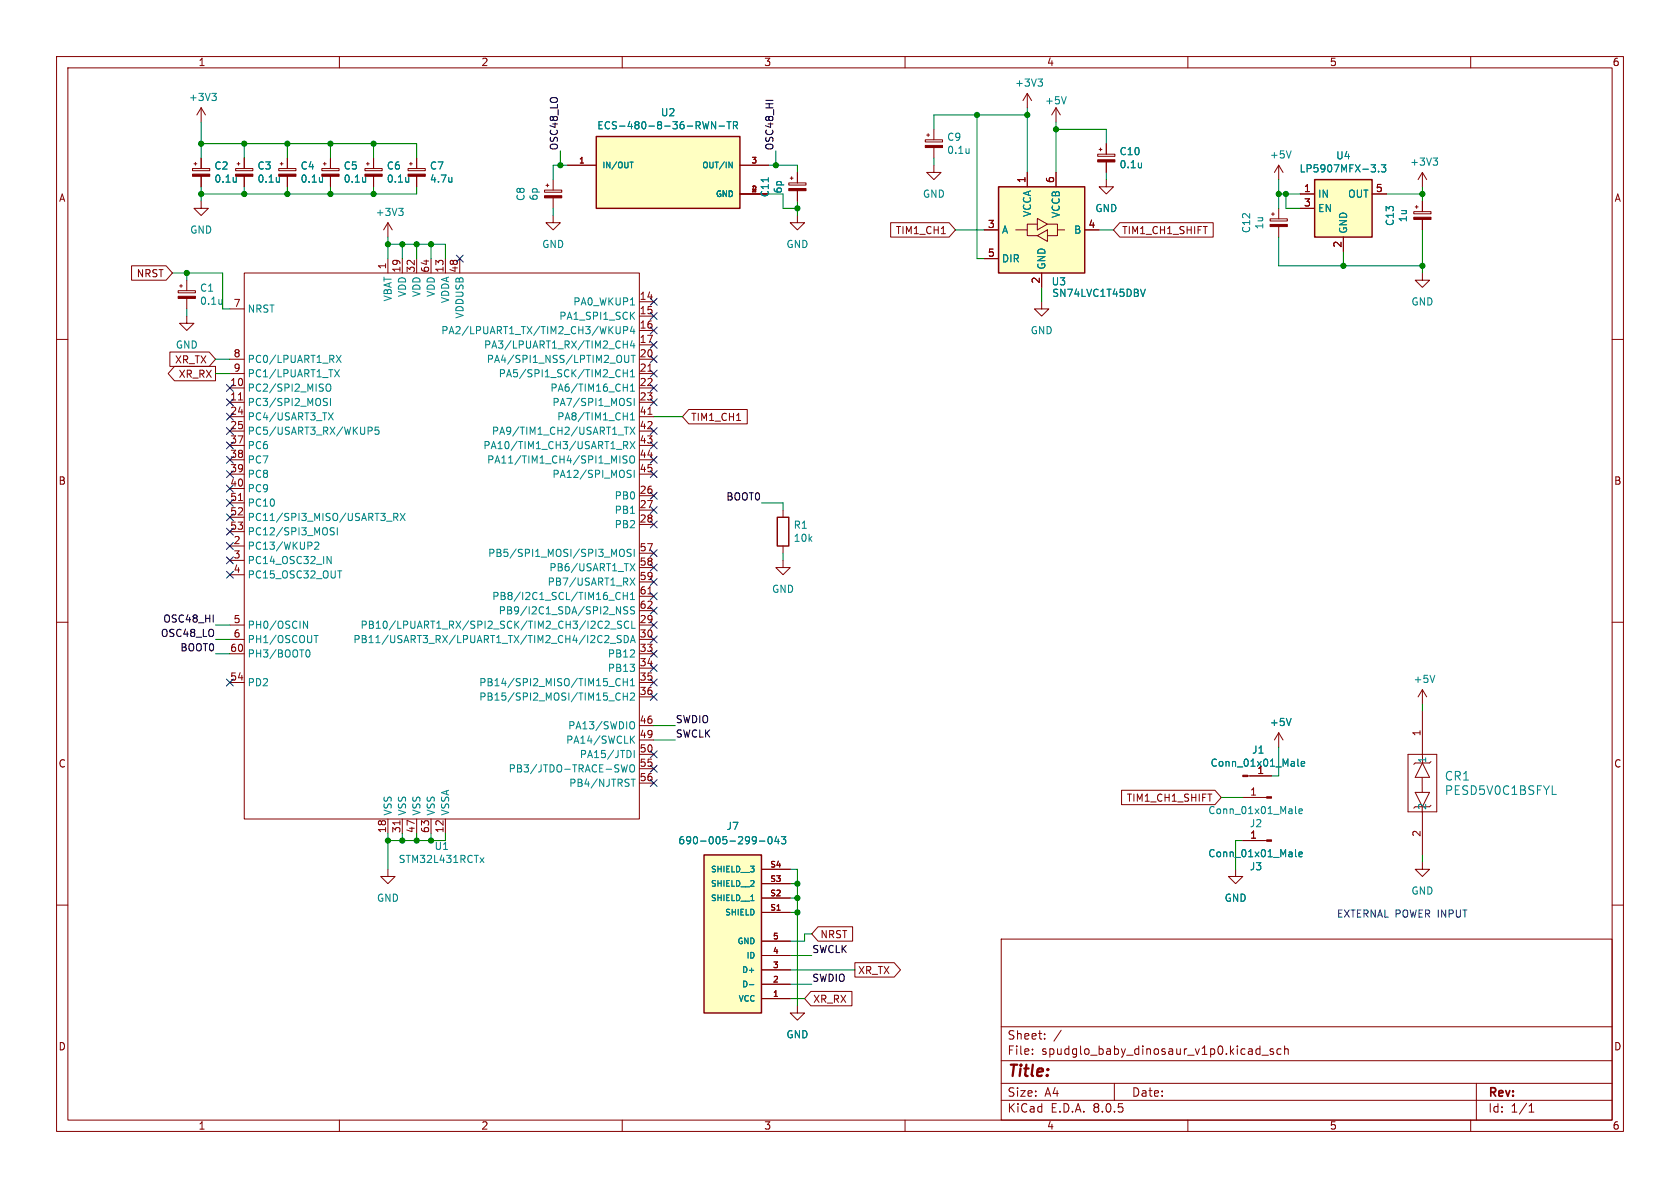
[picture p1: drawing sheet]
<svg xmlns="http://www.w3.org/2000/svg" width="297mm" height="210mm" viewBox="0 0 297 210" stroke-linecap="round" stroke-linejoin="round" font-family="sans-serif">
<g fill="none" stroke="#840000" stroke-width=".18">
<path d="M10 10h277v190h-277zM12 12h273v186h-273zM60 10v2M110 10v2M160 10v2M181.6 16.5l-.8 1.3M181.6 16.5v2.6M181.6 16.5l.8 1.3M186.7 19.1l-.8 1.2M186.7 19.1v2.5M186.7 19.1l.8 1.2M210 10v2"/>
<path d="M260 10v2M163.6 24.7h3v.4h-3zM163.8 23.9h.5M164.1 23.6v.5M165.1 29.2v1.3h1.3l-1.3 1.3-1.3-1.3h1.3M165.1 22.9v1.8M165.1 26.1v1.8M195.6 31.8v1.2h1.2l-1.2 1.3-1.3-1.3h1.3M10 60h2M31.5 51.4h3v.4h-3zM31.7 50.5h.6M32 50.3v.5"/>
<path d="M33 55.9v1.3h1.3l-1.3 1.2-1.3-1.2h1.3M33 49.5v1.9M33 52.8v1.8M184.1 53.3v1.3h1.3l-1.3 1.3-1.2-1.3h1.2M285 60h2M10 110h2M285 110h2M10 160h2M285 160h2M177 166h108v32h-108zM60 198v2M110 198v2"/>
<path d="M160 198v2M177 194.5h108M177 191.5h108M177 187.5h108M177 181.5h108M182.5 186.3v.1M182.5 185.5v.1M184.7 183.6v.1M184.7 182.8v.1M187.6 182.1l-1.3 2M197 191.5v3M210 198v2"/>
<path d="M222.3 185.4l.4 .1M222.7 184.9v1.5M222.7 186.3l-.4 .1M223.1 186.5h1.1M225.1 185.5l-.4-.1-.2 .2 .1 .2 .5 .2v.3h-.6M226.5 185.5l-.5-.1-.3 .3v.4l.2 .2h.6M227.1 185.5l.2-.1 .4 .1v.9M227.1 184.9v1.5M260 198v2M261 191.5v6.5M270.3 196.6h.9M270.3 195.5l.4-.4v1.5"/>
</g>
<g fill="#840000" stroke="#840000" stroke-width=".18">
<path d="M163.6 25.7h3v.4h-3z"/>
<path d="M31.5 52.4h3v.4h-3z"/>
</g>
<path d="M183.5 14h.8l-.4 .4M184 14.4l.3 .3v.3l-.3 .2M188.5 17.1l-.4 1.3M171.3 26.3v.8M171.3 27v.1M39.2 52.9v.9M39.2 53.7h.1" fill="none" stroke="#008484" stroke-width=".18"/>
<path d="M176.5 33h15.3v15.3h-15.3z" fill="#ffffc2"/>
<path d="M176.5 33h15.3v15.3h-15.3z" fill="none" stroke="#840000" stroke-width=".25"/>
<g fill="none" stroke="#840000" stroke-width=".18">
<path d="M68.6 39.4l-.8 1.2M68.6 39.4v2.5M68.6 39.4l.7 1.2M181.6 30.5v2.5M183.4 39.6h-1.8v1M183.4 38.6l1.8 1-1.8 1zM185.2 39.6h1.7v1h1.3M186.7 30.5v2.5M194.1 27.3h3v.3h-3zM194.3 26.4h.5M194.6 26.2v.5M195.6 25.4v1.9"/>
<path d="M195.6 28.6v1.9M226.1 29.2l-.8 1.3M226.1 29.2v2.6M226.1 29.2l.7 1.3M249.9 37.4h3.1v.4h-3.1zM250.2 36.6h.5M250.4 36.3v.5M251.5 30.5l-.8 1.3M251.5 30.5v2.5M251.5 35.6v1.8M251.5 38.8v1.8M251.5 30.5l.7 1.3"/>
<path d="M174 40.6h2.5M174 45.7h2.5M179.6 40.6h2v1.1h1.8M183.4 41.7l1.8-1.1v2.1zM184.1 48.3v2.5M186.9 40.6v1.1h-1.7M191.8 40.6h2.5"/>
</g>
<path d="M70.5 36.8h.8l-.5 .5M71 37.3l.3 .3v.3l-.3 .2M201.8 28.8v.9M201.8 29.5l-.1 .1M228.3 26.7l-.5 1.2M253.4 27.9h.7l-.4 .5M253.9 28.4l.2 .3v.3l-.2 .2M201.6 51.1l.5 1.3 .4-1.3" fill="none" stroke="#008484" stroke-width=".18"/>
<g fill="#840000" stroke="#840000" stroke-width=".18">
<path d="M194.1 28.2h3v.4h-3z"/>
<path d="M249.9 38.4h3.1v.4h-3.1z"/>
</g>
<path d="M232.4 31.8h10.2v10.1h-10.2z" fill="#ffffc2"/>
<path d="M232.4 31.8h10.2v10.1h-10.2z" fill="none" stroke="#840000" stroke-width=".25"/>
<g fill="none" stroke="#840000" stroke-width=".18">
<path d="M56.9 29.8h3v.4h-3zM57.1 29h.6M57.4 28.7v.5M58.4 27.9v1.9M58.4 31.2v1.8M64.5 29.8h3.1v.4h-3.1zM64.8 29h.5M65 28.7v.5M66 27.9v1.9M66 31.2v1.8M96.3 33.6h3v.4h-3zM96.5 32.8h.5"/>
<path d="M96.8 32.5v.5M97.8 38.1v1.3h1.3l-1.3 1.2-1.3-1.2h1.3M97.8 31.8v1.8M97.8 35v1.8M224.5 38.7h3.1v.4h-3.1zM224.8 37.8h.5M225 37.6v.5M226.1 36.8v1.9M229.9 34.3h2.5M229.9 36.8h2.5M242.6 34.3h2.5M226.1 40.1v1.8"/>
<path d="M237.5 41.9v2.6M251.5 48.3v1.2h1.2l-1.2 1.3-1.3-1.3h1.3M220.6 137.2h4.2M251.5 121.9l-.8 1.3M251.5 121.9v2.6M251.5 121.9l.7 1.3M218.4 153.7v1.2h1.3l-1.3 1.3-1.2-1.3h1.2M219.7 148.6h4.2M219.7 141h4.2"/>
</g>
<g fill="none" stroke="#008484" stroke-width=".18">
<path d="M64.6 31.4v.8M64.6 32.1h.1M72.3 31.4v.8M72.3 32.1h-.1M242.4 29.1h.8l-.4 .5M243.1 29.7l.1 .2-.1 .4M243.7 30.3v.1M244.2 29.1h.8l-.4 .5 .3 .1v.6l-.2 .1-.5-.1M253.7 119.4l-.5 1.2M229.4 134.2v1.1l.2 .2M230 135l.6-.1v-.2l-.4-.1-.2 .2 .1 .6h.5M229 150.2v1.1l.2 .2"/>
<path d="M229 142.6v1.1l.2 .1M229.6 151l.6-.1v-.2l-.4-.1-.2 .2 .1 .6h.5M229.6 143.4l.6-.1v-.3h-.4l-.2 .2 .1 .6h.5"/>
</g>
<g fill="#840000" stroke="#840000" stroke-width=".18">
<path d="M224.5 39.7h3.1v.4h-3.1z"/>
<path d="M223.9 148.5h.9v.2h-.9z"/>
<path d="M223.9 140.8h.9v.3h-.9z"/>
<path d="M219.7 137h.9v.3h-.9z"/>
<path d="M96.3 34.6h3v.4h-3z"/>
<path d="M56.9 30.8h3v.4h-3z"/>
<path d="M64.5 30.8h3.1v.4h-3.1z"/>
</g>
<path d="M105.4 24.1h25.4v12.7h-25.4z" fill="#ffffc2"/>
<path d="M105.4 24.1h25.4v12.7h-25.4zM137.4 91.4h2v5.1h-2z" fill="none" stroke="#840000" stroke-width=".25"/>
<g fill="none" stroke="#840000" stroke-width=".18">
<path d="M35.6 19.1v2.5M35.6 19.1l-.8 1.2M35.6 19.1l.7 1.2M34 29.8h3.1v.4h-3.1zM34.3 29h.5M34.5 28.7v.5M35.6 35.6v1.2h1.2l-1.2 1.3-1.3-1.3h1.3M35.6 27.9v1.9M35.6 31.2v1.8M41.7 29.8h3v.4h-3zM41.9 29h.5M42.2 28.7v.5"/>
<path d="M43.2 27.9v1.9M43.2 31.2v1.8M49.3 29.8h3v.4h-3zM49.5 29h.5M49.8 28.7v.5M50.8 27.9v1.9M50.8 31.2v1.8M72.1 29.8h3.1v.4h-3.1zM72.4 29h.5M72.6 28.7v.5M73.7 27.9v1.9M73.7 31.2v1.8"/>
<path d="M100.3 29.2h5.1M130.8 29.2h5.1M130.8 34.3h5.1M139.4 32.3h3.1v.4h-3.1zM139.7 31.5h.5M140 31.2v.6M141 38.1v1.3h1.2l-1.2 1.2-1.3-1.2h1.3M141 30.5v1.8M141 33.7v1.9M138.4 99.1v1.2h1.3l-1.3 1.3-1.2-1.3h1.2M138.4 90.2v1.2M138.4 96.5v1.3"/>
<path d="M226.1 129.5l-.8 1.3M226.1 129.5v2.6M226.1 129.5l.7 1.3M248.9 133.4h5.1v10.1h-5.1zM251.4 137.5v2.5M251.5 125.7v9.1M251.5 134.9l1.2 2.5h-2.5zM253 134.6l-.3 .3h-2.5l-.3 .2M250.2 140.1h2.5l-1.2 2.5zM251.5 152.4v1.3h1.2l-1.2 1.2-1.3-1.2h1.3M251.5 143.5v7.6M253 142.4l-.3 .2h-2.5l-.3 .3"/>
</g>
<g fill="none" stroke="#008484" stroke-width=".18">
<path d="M37.5 16.5h.7l-.4 .5M38 17l.2 .2v.3l-.2 .3M41.8 31.4v.8M41.8 32.1h-.1M49.4 31.4v.8M49.4 32.1h-.1M57 31.4v.8M57 32.1h.1M79.9 31.4v.8M79.9 32.1h-.1M111.4 28.7h.5M125.3 21.5l-.3 1.3"/>
<path d="M126.5 21.5v1.3l-.7-1.3v1.3M127.1 22.3h1M128.5 21.5h.7M128.9 28.7l.6 1v-1M128.9 21.5v1.3M129.7 22.2l.6-.1 .1-.2-.1-.3-.6-.1v1.3M130 22.2l.4 .6M135.8 31.4v.7M228.3 127l-.5 1.3M274.4 140.4h.7"/>
</g>
<g fill="#840000" stroke="#840000" stroke-width=".18">
<path d="M72.1 30.8h3.1v.4h-3.1z"/>
<path d="M41.7 30.8h3v.4h-3z"/>
<path d="M139.4 33.3h3.1v.4h-3.1z"/>
<path d="M34 30.8h3.1v.4h-3.1z"/>
<path d="M49.3 30.8h3v.4h-3z"/>
</g>
<path d="M124.5 151.1h10.1v28h-10.1z" fill="#ffffc2"/>
<path d="M124.5 151.1h10.1v28h-10.1z" fill="none" stroke="#840000" stroke-width=".25"/>
<g fill="none" stroke="#840000" stroke-width=".18">
<path d="M35.6 27.9v1.9M35.6 31.2v1.8M43.2 27.9v1.9M43.2 31.2v1.8M50.8 27.9v1.9M50.8 31.2v1.8M58.4 27.9v1.9M58.4 31.2v1.8M66 27.9v1.9M66 31.2v1.8M73.7 27.9v1.9M73.7 31.2v1.8"/>
<path d="M100.3 29.2h5.1M130.8 29.2h5.1M130.8 34.3h5.1M141 30.5v1.8M141 33.7v1.9M157.5 39.4h10.3l1.1 1.2-1.1 1.3h-10.3zM181.6 30.5v2.5M186.7 30.5v2.5M195.6 25.4v1.9M195.6 28.6v1.9M198 39.4h16.5v2.5h-16.5l-1.2-1.3zM229.9 34.3h2.5"/>
<path d="M229.9 36.8h2.5M242.6 34.3h2.5M251.5 35.6v1.8M251.5 38.8v1.8M23.3 47h6.1l1.1 1.3-1.1 1.2h-6.1zM40.6 54.6h2.6M43.2 48.3h69.8v96.5h-69.8zM68.6 45.7v2.6M71.1 45.7v2.6M73.7 45.7v2.6M76.2 45.7v2.6M78.7 45.7v2.6"/>
<path d="M81.3 45.7v2.6M113 53.3h2.6M113 55.9h2.6M113 58.4h2.6M166.4 41.3h.7M174 40.6h2.5M174 45.7h2.5M184.1 48.3v2.5M191.8 40.6h2.5M237.5 41.9v2.6M30 62.2h7l1.1 1.3-1.1 1.3h-7zM30.8 64.8h7.3v2.5h-7.3l-1.1-1.3z"/>
<path d="M40.6 68.6h2.6M40.6 71.1h2.6M40.6 63.5h2.6M40.6 66h2.6M40.6 73.7h2.6M40.6 76.2h2.6M40.6 78.7h2.6M42.2 70.7h.7M113 68.6h2.6M113 71.1h2.6M113 61h2.6M113 63.5h2.6"/>
<path d="M113 66h2.6M113 73.7h2.6M113 76.2h2.6M113 78.7h2.6M114.5 65.6h.8M114.5 73.2h.8M121.8 72.4h10.3v2.5h-10.3l-1.2-1.2zM130.2 74.3h.7M40.6 96.5h2.6M40.6 99.1h2.6M40.6 81.3h2.6M40.6 83.8h2.6"/>
<path d="M40.6 86.4h2.6M40.6 88.9h2.6M40.6 91.4h2.6M40.6 94h2.6M42.2 88.5h.7M113 87.6h2.6M113 90.2h2.6M113 92.7h2.6M113 81.3h2.6M113 83.8h2.6M113 97.8h2.6M40.6 110.5h2.6"/>
<path d="M40.6 113h2.6M40.6 115.6h2.6M40.6 101.6h2.6M113 110.5h2.6M113 113h2.6M113 115.6h2.6M113 118.1h2.6M113 100.3h2.6M113 102.9h2.6M113 105.4h2.6M113 108h2.6M114.5 105h.8"/>
<path d="M40.6 120.7h2.6M113 120.7h2.6M113 123.2h2.6M113 128.3h2.6M113 130.8h2.6M113 133.4h2.6M113 135.9h2.6M113 138.4h2.6M198.3 139.7h16.5l1.1 1.3-1.1 1.2h-16.5zM221 137.2h3.8M68.6 153.7v1.2h1.2l-1.2 1.3-1.3-1.3h1.3M68.6 144.8v2.5"/>
<path d="M70.7 145.1v.7M71.1 144.8v2.5M73.7 144.8v2.5M76.2 144.8v2.5M78.7 144.8v2.5M134.6 158.8h5.1M134.6 156.2h5.1M134.6 153.7h5.1M219.7 148.6h3.8M134.6 176.5h5.1M134.6 174h5.1M134.6 171.5h5.1"/>
<path d="M134.6 168.9h5.1M134.6 166.4h5.1M134.6 161.3h5.1M141 177.8v1.3h1.2l-1.2 1.2-1.3-1.2h1.3M143.4 175.3h7.2v2.5h-7.2l-1.2-1.3zM144.6 163.8h6.1v2.6h-6.1l-1.1-1.3zM151.1 170.2h7l1.1 1.3-1.1 1.2h-7z"/>
</g>
<g fill="none" stroke="#008484" stroke-width=".18">
<path d="M41.8 31.4v.8M41.8 32.1h-.1M49.4 31.4v.8M49.4 32.1h-.1M57 31.4v.8M57 32.1h.1M64.6 31.4v.8M64.6 32.1h.1M72.3 31.4v.8M72.3 32.1h-.1M79.9 31.4v.8M79.9 32.1h-.1"/>
<path d="M111.4 28.7h.5M125.3 21.5l-.3 1.3M126.5 21.5v1.3l-.7-1.3v1.3M127.1 22.3h1M128.5 21.5h.7M128.9 28.7l.6 1v-1M128.9 21.5v1.3M129.7 22.2l.6-.1 .1-.2-.1-.3-.6-.1v1.3M130 22.2l.4 .6M135.8 31.4v.7M201.8 28.8v.9M201.8 29.5l-.1 .1"/>
<path d="M242.4 29.1h.8l-.4 .5M243.1 29.7l.1 .2-.1 .4M243.7 30.3v.1M244.2 29.1h.8l-.4 .5 .3 .1v.6l-.2 .1-.5-.1M109.6 57.7v1.1l-.1 .1-.3 .1M110.2 58.4l.6-.1 .2-.1-.1-.3-.7-.2v1.3M111.5 53.9h.7M111.6 55.7l.6 .8M111.8 57.7l-.3 .9h.7M112.1 58.2v.8M112.2 55.2l-.7 .7M201.6 51.1l.5 1.3 .4-1.3"/>
<path d="M57.4 71l.4 .2 .1 .3-.3 .2h-.3M57.4 70.4l.5 .1M57.8 68l.1-.1a.43 .43 0 0 1 .6 .4v.4a.42 .42 0 0 1-.4 .5 .42 .42 0 0 1-.5-.5v-.4zM58.1 73l.8 1.2M58.4 70.4v1.3M58.9 73l-.8 1.2M59.1 65.3l.9 1.3M59.5 62.8l.8 1.3M60 65.3l-.9 1.3M60.3 62.8l-.8 1.3M65.1 75.5h.5l.2 .3-.1 .3-.6 .1M67 75.5h-.7v.6l.2-.1 .4 .1 .1 .1v.5l-.2 .1-.5-.1"/>
<path d="M110.2 60.9h.7M110.2 65.3v1.3M110.2 66h.7M110.2 68.5h.7M110.2 78.7h.6l.2-.2-.1-.3-.7-.2v1.3M110.4 75.5h.7M110.4 62.8v1l.3 .3 .3-.1 .2-.2v-1M110.5 78.7l.5 .6M110.7 75.5v1.3M110.9 60.3v1.2M110.9 65.3v1.3M110.9 67.9v1.3"/>
<path d="M111.1 71l.4 .2 .1 .3-.3 .2h-.3M111.1 70.4l.5 .1M111.4 75.5l.8 1.3M111.4 78l.8 1.3M111.5 69.2h.7M111.5 66.6h.7M111.5 65.7l.3-.4v1.3M111.5 68.3l.3-.4v1.3M111.5 73.3l.3-.3v1.2M111.5 74.2h.7M111.6 62.8h.7M111.8 60.2l-.3 .9h.7"/>
<path d="M111.9 62.8v1.3M112.1 60.7v.8M112.1 70.4v1.3M112.2 75.5l-.8 1.3M112.2 78l-.8 1.3M55.6 96l.5-.2 .3 .4-.8 .9h.8M57.8 98.4l.7 1.2v-1.2M58.4 93.7l.7 .5-.3 .4-.4-.1M59.1 93.4l-.5-.1-.2 .2M59.6 93.3v1.3M69.6 91.4h.6l.1-.2v-.3l-.7-.2v1.3M69.9 91.4l.4 .6"/>
<path d="M70.8 90.7l.8 1.3M71.6 90.7l-.8 1.3M109.6 97.3l.2-.2a.43 .43 0 0 1 .6 .4v.4a.43 .43 0 0 1-.3 .5 .43 .43 0 0 1-.5-.2M110.8 80.7l-.4-.1-.3 .2 .1 .3 .6 .3v.3l-.2 .2-.5-.1M111.1 83.7l.4 .2 .1 .3-.3 .2h-.3M111.1 83.1l.5 .1M111.4 80.8l.2-.2a.43 .43 0 0 1 .6 .4v.4a.42 .42 0 0 1-.4 .5 .42 .42 0 0 1-.5-.5zM111.4 99.6l.8 1.3M111.6 97.2l-.5-.1-.3 .2 .2 .3 .5 .3v.3l-.2 .2-.5-.1M112.1 83.1v1.3M112.1 97.1v1.3M112.2 99.6l-.8 1.3"/>
<path d="M53.6 109.8l.8 1.3v-1.3M54.1 115.1l.3-.2a.68 .68 0 0 1 .4 .6 .68 .68 0 0 1-.4 .6l-.3-.2M55.5 112.3h.7M55.9 112.3v1.3M59.7 100.9h.7M107 109.9l.5-.1 .2 .4-.8 .9h.8M107.9 113.7h1M107.9 111.2h1M109.1 104.8l.3-.1 .2 .1M109.6 105.9l-.2 .1-.3-.1M109.8 112.4l-.5-.1-.2 .3 .1 .3 .6 .2v.4l-.2 .1-.5-.1M109.9 109.9l-.5-.1-.2 .1v.4l.6 .2 .1 .3-.3 .3-.4-.1"/>
<path d="M110.2 104.7v1.3M110.2 120v1.2M110.2 105.3h.7M110.4 112.3a.64 .64 0 0 1 .7 .7 .64 .64 0 0 1-.7 .6zM110.9 104.7v1.3M110.9 120v1.2M111 107.3h-.5l-.3 .2 .2 .3 .5 .2v.4l-.2 .1h-.5M111.2 109.9a.6 .6 0 0 0-.9 .4 .6 .6 0 0 0 .6 .8l.3-.2M111.4 102.2l.8 1.2M111.5 105.1l.3-.4v1.3M111.5 113.6l.4-1.3 .4 1.3M111.5 106h.7"/>
<path d="M111.6 113.2h.6M111.7 109.8v1.3h.6M112.2 107.3h-.5l-.2 .1v.3l.6 .3 .1 .3-.3 .2h-.4M112.2 102.2l-.8 1.2M109 121l.3 .2 .3-.1M109.3 122.5l.3 .1M109.6 120.1l-.3-.1-.3 .1M109.6 123.6l-.3 .2M110.2 122.5v1.3M110.2 120.6h.7M110.2 123.1h.7M110.9 122.5v1.3"/>
<path d="M110.9 135.2l-.3 1.3-.2-.9-.3 .9M111.3 132.7l.3 .5-.3 .7M111.4 135.4l.2-.2a.43 .43 0 0 1 .6 .4v.4a.42 .42 0 0 1-.4 .5 .42 .42 0 0 1-.5-.5zM111.5 120.3l.3-.3v1.2M111.5 121.2h.7M111.5 122.6l.4-.1 .3 .4-.8 .9h.8M111.6 137.7h.7M111.6 127.6a.43 .43 0 0 1 .6 .4v.4a.43 .43 0 0 1-.6 .4M111.6 130.7l.6 .7M111.9 137.7v1.3M112.1 132.7v1.2M112.2 130.1l-.7 .7"/>
<path d="M228.3 127l-.5 1.3M229.4 134.2v1.1l.2 .2M230 135l.6-.1v-.2l-.4-.1-.2 .2 .1 .6h.5M84.9 151.6l.6 .9M85.5 151.6l-.6 .9M132.7 159.2h.6M134.3 148.7h.9M135.9 148l.2-.1a.68 .68 0 0 1 .4 .6 .68 .68 0 0 1-.4 .7l-.2-.2-.1-.3zM137.3 147.8l-.3 .9h.8M137.6 148.3v.9M138.1 147.9h.8l-.4 .5 .4 .1v.5l-.2 .2-.6-.2M229 150.2v1.1l.2 .2"/>
<path d="M229.6 151l.6-.1v-.2l-.4-.1-.2 .2 .1 .6h.5M132.5 174.1h.8"/>
</g>
<g fill="none" stroke="#008400" stroke-width=".18">
<path d="M181.6 19.1v11.4M35.6 25.4h38.1v2.5M35.6 21.6v6.3M35.6 33v2.6M43.2 25.4v2.5M43.2 33v1.3M50.8 25.4v2.5M50.8 33v1.3M58.4 25.4v2.5M58.4 33v1.3M66 25.4v2.5M66 33v1.3"/>
<path d="M73.7 33v1.3h-38.1M97.8 36.8v1.3M99.1 26.7v2.5M100.3 29.2h-2.5v2.6M135.9 34.3h2.5v2.5h2.6M135.9 29.2h5.1v1.3M137.2 26.7v2.5M141 35.6v2.5M165.1 27.9v1.3M172.7 20.3v25.4h1.3M181.6 20.3h-16.5v2.6M186.7 22.9h8.9v2.5"/>
<path d="M186.7 21.6v8.9M195.6 30.5v1.3M226.1 34.3h3.8M226.1 31.8v5M227.3 34.3v2.5h2.6M245.1 34.3h6.4M251.5 33v2.6M30.5 48.3h8.9v6.3h1.2M33 48.3v1.2M33 54.6v1.3M68.6 43.2h10.1v2.5M68.6 41.9v3.8"/>
<path d="M71.1 43.2v2.5M73.7 43.2v2.5M76.2 43.2v2.5M168.9 40.6h5.1M184.1 50.8v2.5M194.3 40.6h2.5M226.1 41.9v5.1h25.4M237.5 44.5v2.5M251.5 40.6v7.7M38.1 63.5h2.5M38.1 66h2.5M115.6 73.7h5"/>
<path d="M134.6 88.9h3.8v1.3M138.4 97.8v1.3M38.1 110.5h2.5M38.1 115.6h2.5M38.1 113h2.5M115.6 130.8h3.8M115.6 128.3h3.8M226.1 132.1v5.1h-1.3M251.5 124.5v1.2M68.6 147.3v6.4M71.1 147.3v1.3M73.7 147.3v1.3"/>
<path d="M76.2 147.3v1.3M78.7 147.3v1.3h-10.1M139.7 153.7h1.3v24.1M139.7 158.8h1.3M139.7 156.2h1.3M215.9 141h3.8M219.7 148.6h-1.3v5.1M251.5 151.1v1.3M139.7 161.3h1.3M139.7 171.5h11.4M139.7 168.9h3.8M139.7 174h3.8"/>
<path d="M139.7 176.5h2.5M143.5 165.1h-1.3v1.3h-2.5"/>
</g>
<g fill="none" stroke="#000084" stroke-width=".18">
<path d="M80.7 45.1l1.2 1.2M81.9 45.1l-1.2 1.2M115 57.8l1.2 1.2M115 55.3l1.2 1.2M115 52.7l1.2 1.2M116.2 57.8l-1.2 1.2M116.2 55.3l-1.2 1.2M116.2 52.7l-1.2 1.2M40 78.1l1.2 1.2M40 75.6l1.2 1.2M40 73.1l1.2 1.2M40 68l1.2 1.2"/>
<path d="M40 70.5l1.2 1.2M41.2 78.1l-1.2 1.2M41.2 75.6l-1.2 1.2M41.2 73.1l-1.2 1.2M41.2 68l-1.2 1.2M41.2 70.5l-1.2 1.2M115 68l1.2 1.2M115 70.5l1.2 1.2M115 62.9l1.2 1.2M115 60.4l1.2 1.2M115 65.4l1.2 1.2M115 75.6l1.2 1.2"/>
<path d="M115 78.1l1.2 1.2M116.2 68l-1.2 1.2M116.2 70.5l-1.2 1.2M116.2 62.9l-1.2 1.2M116.2 60.4l-1.2 1.2M116.2 65.4l-1.2 1.2M116.2 75.6l-1.2 1.2M116.2 78.1l-1.2 1.2M40 83.2l1.2 1.2M40 88.3l1.2 1.2M40 85.8l1.2 1.2M40 80.7l1.2 1.2"/>
<path d="M40 95.9l1.2 1.2M40 90.8l1.2 1.2M40 98.5l1.2 1.2M40 93.4l1.2 1.2M41.2 83.2l-1.2 1.2M41.2 88.3l-1.2 1.2M41.2 85.8l-1.2 1.2M41.2 80.7l-1.2 1.2M41.2 95.9l-1.2 1.2M41.2 90.8l-1.2 1.2M41.2 98.5l-1.2 1.2M41.2 93.4l-1.2 1.2"/>
<path d="M115 89.6l1.2 1.2M115 87l1.2 1.2M115 97.2l1.2 1.2M115 92.1l1.2 1.2M115 99.7l1.2 1.2M115 83.2l1.2 1.2M115 80.7l1.2 1.2M116.2 89.6l-1.2 1.2M116.2 87l-1.2 1.2M116.2 97.2l-1.2 1.2M116.2 92.1l-1.2 1.2M116.2 99.7l-1.2 1.2"/>
<path d="M116.2 83.2l-1.2 1.2M116.2 80.7l-1.2 1.2M40 101l1.2 1.2M41.2 101l-1.2 1.2M115 102.3l1.2 1.2M115 104.8l1.2 1.2M115 107.3l1.2 1.3M115 109.9l1.2 1.2M115 117.5l1.2 1.2M115 115l1.2 1.2M115 112.4l1.2 1.2M116.2 102.3l-1.2 1.2"/>
<path d="M116.2 104.8l-1.2 1.2M116.2 107.3l-1.2 1.3M116.2 109.9l-1.2 1.2M116.2 117.5l-1.2 1.2M116.2 115l-1.2 1.2M116.2 112.4l-1.2 1.2M40 120l1.2 1.3M41.2 120l-1.2 1.3M115 120l1.2 1.3M115 122.6l1.2 1.2M115 135.3l1.2 1.2M115 132.7l1.2 1.3"/>
<path d="M115 137.8l1.2 1.2M116.2 120l-1.2 1.3M116.2 122.6l-1.2 1.2M116.2 135.3l-1.2 1.2M116.2 132.7l-1.2 1.3M116.2 137.8l-1.2 1.2"/>
</g>
<g fill="#008400" stroke="#008400" stroke-width=".18">
<circle cx="141" cy="36.8" r=".46"/>
<circle cx="99.1" cy="29.2" r=".46"/>
<circle cx="137.2" cy="29.2" r=".46"/>
<circle cx="35.6" cy="34.3" r=".46"/>
<circle cx="43.2" cy="34.3" r=".46"/>
<circle cx="33" cy="48.3" r=".46"/>
<circle cx="58.4" cy="34.3" r=".46"/>
<circle cx="71.1" cy="43.2" r=".46"/>
<circle cx="68.6" cy="43.2" r=".46"/>
<circle cx="76.2" cy="43.2" r=".46"/>
<circle cx="66" cy="25.4" r=".46"/>
<circle cx="66" cy="34.3" r=".46"/>
<circle cx="73.7" cy="43.2" r=".46"/>
<circle cx="58.4" cy="25.4" r=".46"/>
<circle cx="50.8" cy="25.4" r=".46"/>
<circle cx="43.2" cy="25.4" r=".46"/>
<circle cx="35.6" cy="25.4" r=".46"/>
<circle cx="50.8" cy="34.3" r=".46"/>
<circle cx="73.7" cy="148.6" r=".46"/>
<circle cx="76.2" cy="148.6" r=".46"/>
<circle cx="141" cy="161.3" r=".46"/>
<circle cx="141" cy="158.8" r=".46"/>
<circle cx="68.6" cy="148.6" r=".46"/>
<circle cx="71.1" cy="148.6" r=".46"/>
<circle cx="141" cy="156.2" r=".46"/>
<circle cx="237.5" cy="47" r=".46"/>
<circle cx="251.5" cy="34.3" r=".46"/>
<circle cx="251.5" cy="47" r=".46"/>
<circle cx="227.3" cy="34.3" r=".46"/>
<circle cx="186.7" cy="22.9" r=".46"/>
<circle cx="181.6" cy="20.3" r=".46"/>
<circle cx="172.7" cy="20.3" r=".46"/>
<circle cx="226.1" cy="34.3" r=".46"/>
</g>
<text font-size="2.8" fill="#840000" x="178" y="190.9">Title:</text>
<g font-size="2.1" fill="#008484">
<text x="255.3" y="140.7">PESD5V0C1BSFYL</text>
<text x="255.3" y="138.2">CR1</text>
</g>
<g font-size="2.1" fill="#840000">
<text x="178" y="184">Sheet:</text>
<text x="178" y="186.7">File:</text>
<text x="184.1" y="186.7">spudglo_baby_dinosaur_v1p0.kicad_sch</text>
<text x="178" y="196.9">KiCad</text>
<text x="178" y="194.1">Size:</text>
<text x="184.7" y="194.1">A4</text>
<text x="185.7" y="196.9">E.D.A.</text>
<text x="193.3" y="196.9">8.0.5</text>
<text x="200" y="194.1">Date:</text>
<text x="263" y="194.3">Rev:</text>
<text x="263" y="196.9">Id:</text>
<text x="267.1" y="196.9">1/1</text>
</g>
<g font-size="1.8" fill="#840000">
<text x="35" y="11.9">1</text>
<text x="85" y="11.9">2</text>
<text x="135" y="11.9">3</text>
<text x="185" y="11.9">4</text>
<text x="235" y="11.9">5</text>
<text x="285" y="11.9">6</text>
<text x="10.3" y="35.9">A</text>
<text x="181.4" y="32.5" transform="rotate(-90 181.4 32.5)">1</text>
<text x="186.4" y="32.5" transform="rotate(-90 186.4 32.5)">6</text>
<text x="230.4" y="34">1</text>
<text x="243.1" y="34">5</text>
<text x="285.3" y="35.9">A</text>
<text x="158.3" y="41.6">TIM1_CH1</text>
<text x="174.6" y="40.4">3</text>
<text x="192.3" y="40.4">4</text>
<text x="198.3" y="41.6">TIM1_CH1_SHIFT</text>
<text x="230.4" y="36.6">3</text>
<text x="68.3" y="47.7" transform="rotate(-90 68.3 47.7)">1</text>
<text x="174.6" y="45.5">5</text>
<text x="237.2" y="43.9" transform="rotate(-90 237.2 43.9)">2</text>
<text x="24.1" y="49.2">NRST</text>
<text x="70.9" y="48.3" transform="rotate(-90 70.9 48.3)">19</text>
<text x="73.4" y="48.3" transform="rotate(-90 73.4 48.3)">32</text>
<text x="75.9" y="48.3" transform="rotate(-90 75.9 48.3)">64</text>
<text x="78.5" y="48.3" transform="rotate(-90 78.5 48.3)">13</text>
<text x="81" y="48.3" transform="rotate(-90 81 48.3)">48</text>
<text x="113" y="53.1">14</text>
<text x="183.9" y="50.2" transform="rotate(-90 183.9 50.2)">2</text>
<text x="41.2" y="54.4">7</text>
<text x="113" y="55.6">15</text>
<text x="113" y="58.2">16</text>
<text x="30.8" y="64.5">XR_TX</text>
<text x="41.2" y="63.2">8</text>
<text x="41.2" y="65.8">9</text>
<text x="113" y="60.7">17</text>
<text x="113" y="63.2">20</text>
<text x="113" y="65.8">21</text>
<text x="31.5" y="67">XR_RX</text>
<text x="40.6" y="68.3">10</text>
<text x="40.6" y="70.9">11</text>
<text x="113" y="68.3">22</text>
<text x="113" y="70.9">23</text>
<text x="40.6" y="73.4">24</text>
<text x="40.6" y="75.9">25</text>
<text x="113" y="73.4">41</text>
<text x="113" y="75.9">42</text>
<text x="122.1" y="74.6">TIM1_CH1</text>
<text x="40.6" y="78.5">37</text>
<text x="40.6" y="81">38</text>
<text x="40.6" y="83.6">39</text>
<text x="113" y="78.5">43</text>
<text x="113" y="81">44</text>
<text x="113" y="83.6">45</text>
<text x="10.3" y="85.9">B</text>
<text x="40.6" y="86.1">40</text>
<text x="40.6" y="88.6">51</text>
<text x="113" y="87.4">26</text>
<text x="113" y="89.9">27</text>
<text x="285.3" y="85.9">B</text>
<text x="40.6" y="91.2">52</text>
<text x="40.6" y="93.7">53</text>
<text x="113" y="92.5">28</text>
<text x="41.2" y="96.3">2</text>
<text x="41.2" y="98.8">3</text>
<text x="41.2" y="101.3">4</text>
<text x="113" y="97.5">57</text>
<text x="113" y="100.1">58</text>
<text x="113" y="102.6">59</text>
<text x="113" y="105.2">61</text>
<text x="113" y="107.7">62</text>
<text x="41.2" y="110.2">5</text>
<text x="41.2" y="112.8">6</text>
<text x="113" y="110.2">29</text>
<text x="113" y="112.8">30</text>
<text x="40.6" y="115.3">60</text>
<text x="113" y="115.3">33</text>
<text x="113" y="117.9">34</text>
<text x="40.6" y="120.4">54</text>
<text x="113" y="120.4">35</text>
<text x="113" y="122.9">36</text>
<text x="113" y="128">46</text>
<text x="113" y="130.6">49</text>
<text x="251.2" y="130.2" transform="rotate(-90 251.2 130.2)">1</text>
<text x="10.3" y="135.9">C</text>
<text x="113" y="133.1">50</text>
<text x="113" y="135.6">55</text>
<text x="222.2" y="136.9">1</text>
<text x="285.3" y="135.9">C</text>
<text x="113" y="138.2">56</text>
<text x="199.1" y="141.9">TIM1_CH1_SHIFT</text>
<text x="220.9" y="140.7">1</text>
<text x="68.3" y="147.4" transform="rotate(-90 68.3 147.4)">18</text>
<text x="70.9" y="147.4" transform="rotate(-90 70.9 147.4)">31</text>
<text x="73.4" y="147.4" transform="rotate(-90 73.4 147.4)">47</text>
<text x="75.9" y="147.4" transform="rotate(-90 75.9 147.4)">63</text>
<text x="78.5" y="147.4" transform="rotate(-90 78.5 147.4)">12</text>
<text x="220.9" y="148.3">1</text>
<text x="251.2" y="148" transform="rotate(-90 251.2 148)">2</text>
<text x="144.9" y="166.1">NRST</text>
<text x="151.6" y="172.4">XR_TX</text>
<text x="143.7" y="177.5">XR_RX</text>
<text x="10.3" y="185.9">D</text>
<text x="285.3" y="185.9">D</text>
<text x="35" y="199.9">1</text>
<text x="85" y="199.9">2</text>
<text x="135" y="199.9">3</text>
<text x="185" y="199.9">4</text>
<text x="235" y="199.9">5</text>
<text x="285" y="199.9">6</text>
</g>
<g font-size="1.8" fill="#008484">
<text x="179.3" y="15.5">+3V3</text>
<text x="33.3" y="18.1">+3V3</text>
<text x="105.5" y="23.1">ECS-480-8-36-RWN-TR</text>
<text x="116.7" y="20.8">U2</text>
<text x="184.7" y="18.6">+5V</text>
<text x="167.3" y="25.1">C9</text>
<text x="167.3" y="27.4">0.1u</text>
<text x="197.8" y="27.6">C10</text>
<text x="197.8" y="29.9">0.1u</text>
<text x="224.4" y="28.2">+5V</text>
<text x="236.1" y="28.4">U4</text>
<text x="249.2" y="29.5">+3V3</text>
<text x="37.8" y="30.2">C2</text>
<text x="37.8" y="32.5">0.1u</text>
<text x="45.4" y="30.2">C3</text>
<text x="45.4" y="32.5">0.1u</text>
<text x="53" y="30.2">C4</text>
<text x="53" y="32.5">0.1u</text>
<text x="60.7" y="30.2">C5</text>
<text x="60.7" y="32.5">0.1u</text>
<text x="68.3" y="30.2">C6</text>
<text x="68.3" y="32.5">0.1u</text>
<text x="75.9" y="30.2">C7</text>
<text x="75.9" y="32.5">4.7u</text>
<text x="92.9" y="35.6" transform="rotate(-90 92.9 35.6)">C8</text>
<text x="95.2" y="35.6" transform="rotate(-90 95.2 35.6)">6p</text>
<text x="136.1" y="35" transform="rotate(-90 136.1 35)">C11</text>
<text x="138.4" y="34.3" transform="rotate(-90 138.4 34.3)">6p</text>
<text x="163.1" y="35.2">GND</text>
<text x="229.6" y="30.7">LP5907MFX-3.3</text>
<text x="232.9" y="35.2">IN</text>
<text x="238.2" y="35.2">OUT</text>
<text x="33.5" y="41.5">GND</text>
<text x="66.3" y="38.4">+3V3</text>
<text x="177" y="41.5">A</text>
<text x="182.5" y="38.4" transform="rotate(-90 182.5 38.4)">VCCA</text>
<text x="187.6" y="38.6" transform="rotate(-90 187.6 38.6)">VCCB</text>
<text x="189.8" y="41.5">B</text>
<text x="193.5" y="37.7">GND</text>
<text x="221.2" y="41.3" transform="rotate(-90 221.2 41.3)">C12</text>
<text x="223.5" y="40.7" transform="rotate(-90 223.5 40.7)">1u</text>
<text x="232.9" y="37.7">EN</text>
<text x="238.4" y="41.4" transform="rotate(-90 238.4 41.4)">GND</text>
<text x="246.6" y="40" transform="rotate(-90 246.6 40)">C13</text>
<text x="248.9" y="39.4" transform="rotate(-90 248.9 39.4)">1u</text>
<text x="95.8" y="44">GND</text>
<text x="138.9" y="44">GND</text>
<text x="177" y="46.6">DIR</text>
<text x="185" y="47.8" transform="rotate(-90 185 47.8)">GND</text>
<text x="35.3" y="51.8">C1</text>
<text x="69.4" y="53.4" transform="rotate(-90 69.4 53.4)">VBAT</text>
<text x="72" y="52.6" transform="rotate(-90 72 52.6)">VDD</text>
<text x="74.5" y="52.6" transform="rotate(-90 74.5 52.6)">VDD</text>
<text x="77.1" y="52.6" transform="rotate(-90 77.1 52.6)">VDD</text>
<text x="79.6" y="53.7" transform="rotate(-90 79.6 53.7)">VDDA</text>
<text x="185.8" y="50.6">U3</text>
<text x="185.9" y="52.7">SN74LVC1T45DBV</text>
<text x="35.3" y="54.1">0.1u</text>
<text x="43.7" y="55.5">NRST</text>
<text x="77.9" y="59.3">PA2/LPUART1_TX/TIM2_CH3/WKUP4</text>
<text x="82.1" y="56.4" transform="rotate(-90 82.1 56.4)">VDDUSB</text>
<text x="98.8" y="56.7">PA1_SPI1_SCK</text>
<text x="101.3" y="54.2">PA0_WKUP1</text>
<text x="182.1" y="59.3">GND</text>
<text x="249.4" y="54.2">GND</text>
<text x="31" y="61.8">GND</text>
<text x="43.7" y="64.4">PC0/LPUART1_RX</text>
<text x="85.5" y="61.8">PA3/LPUART1_RX/TIM2_CH4</text>
<text x="86" y="64.4">PA4/SPI1_NSS/LPTIM2_OUT</text>
<text x="43.7" y="69.4">PC2/SPI2_MISO</text>
<text x="43.7" y="72">PC3/SPI2_MOSI</text>
<text x="43.7" y="66.9">PC1/LPUART1_TX</text>
<text x="88.1" y="66.9">PA5/SPI1_SCK/TIM2_CH1</text>
<text x="97.2" y="69.4">PA6/TIM16_CH1</text>
<text x="97.6" y="72">PA7/SPI1_MOSI</text>
<text x="43.7" y="74.5">PC4/USART3_TX</text>
<text x="43.7" y="77.1">PC5/USART3_RX/WKUP5</text>
<text x="86.9" y="77.1">PA9/TIM1_CH2/USART1_TX</text>
<text x="98.4" y="74.5">PA8/TIM1_CH1</text>
<text x="43.7" y="79.6">PC6</text>
<text x="43.7" y="82.1">PC7</text>
<text x="85.3" y="79.6">PA10/TIM1_CH3/USART1_RX</text>
<text x="86" y="82.1">PA11/TIM1_CH4/SPI1_MISO</text>
<text x="43.7" y="84.7">PC8</text>
<text x="43.7" y="87.2">PC9</text>
<text x="43.7" y="89.8">PC10</text>
<text x="97.6" y="84.7">PA12/SPI_MOSI</text>
<text x="108.6" y="88.5">PB0</text>
<text x="43.7" y="92.3">PC11/SPI3_MISO/USART3_RX</text>
<text x="43.7" y="94.8">PC12/SPI3_MOSI</text>
<text x="108.6" y="91">PB1</text>
<text x="108.6" y="93.6">PB2</text>
<text x="140.2" y="93.7">R1</text>
<text x="140.2" y="96">10k</text>
<text x="43.7" y="97.4">PC13/WKUP2</text>
<text x="43.7" y="99.9">PC14_OSC32_IN</text>
<text x="86.2" y="98.7">PB5/SPI1_MOSI/SPI3_MOSI</text>
<text x="97" y="101.2">PB6/USART1_TX</text>
<text x="43.7" y="102.5">PC15_OSC32_OUT</text>
<text x="86.9" y="106.3">PB8/I2C1_SCL/TIM16_CH1</text>
<text x="96.7" y="103.7">PB7/USART1_RX</text>
<text x="136.4" y="105">GND</text>
<text x="43.7" y="111.4">PH0/OSCIN</text>
<text x="43.7" y="113.9">PH1/OSCOUT</text>
<text x="62.4" y="113.9">PB11/USART3_RX/LPUART1_TX/TIM2_CH4/I2C2_SDA</text>
<text x="63.6" y="111.4">PB10/LPUART1_RX/SPI2_SCK/TIM2_CH3/I2C2_SCL</text>
<text x="88.1" y="108.8">PB9/I2C1_SDA/SPI2_NSS</text>
<text x="43.7" y="116.4">PH3/BOOT0</text>
<text x="107.4" y="116.4">PB12</text>
<text x="107.4" y="119">PB13</text>
<text x="43.7" y="121.5">PD2</text>
<text x="84.6" y="121.5">PB14/SPI2_MISO/TIM15_CH1</text>
<text x="84.6" y="124.1">PB15/SPI2_MOSI/TIM15_CH2</text>
<text x="249.8" y="120.9">+5V</text>
<text x="100" y="131.7">PA14/SWCLK</text>
<text x="100.3" y="129.1">PA13/SWDIO</text>
<text x="224.4" y="128.5">+5V</text>
<text x="89.8" y="136.8">PB3/JTDO-TRACE-SWO</text>
<text x="102.4" y="134.2">PA15/JTDI</text>
<text x="213.9" y="135.7">Conn_01x01_Male</text>
<text x="221.3" y="133.4">J1</text>
<text x="252.3" y="135" transform="rotate(-90 252.3 135)">1</text>
<text x="100.5" y="139.3">PB4/NJTRST</text>
<text x="252.3" y="143.3" transform="rotate(-90 252.3 143.3)">2</text>
<text x="69.4" y="144.3" transform="rotate(-90 69.4 144.3)">VSS</text>
<text x="72" y="144.3" transform="rotate(-90 72 144.3)">VSS</text>
<text x="74.5" y="144.3" transform="rotate(-90 74.5 144.3)">VSS</text>
<text x="77.1" y="144.3" transform="rotate(-90 77.1 144.3)">VSS</text>
<text x="79.6" y="144.3" transform="rotate(-90 79.6 144.3)">VSSA</text>
<text x="119.8" y="149.5">690-005-299-043</text>
<text x="128.3" y="146.9">J7</text>
<text x="213.5" y="144.1">Conn_01x01_Male</text>
<text x="220.9" y="146.4">J2</text>
<text x="70.4" y="152.8">STM32L431RCTx</text>
<text x="76.7" y="150.4">U1</text>
<text x="213.5" y="151.7">Conn_01x01_Male</text>
<text x="220.9" y="154.1">J3</text>
<text x="66.5" y="159.6">GND</text>
<text x="216.4" y="159.6">GND</text>
<text x="249.4" y="158.3">GND</text>
<text x="138.9" y="183.7">GND</text>
</g>
<g font-size="1.8">
<text x="98.7" y="26.7" transform="rotate(-90 98.7 26.7)">OSC48_LO</text>
<text x="136.8" y="26.7" transform="rotate(-90 136.8 26.7)">OSC48_HI</text>
<text x="128.3" y="88.6">BOOT0</text>
<text x="28.3" y="112.7">OSC48_LO</text>
<text x="28.8" y="110.1">OSC48_HI</text>
<text x="31.8" y="115.2">BOOT0</text>
<text x="119.4" y="127.9">SWDIO</text>
<text x="119.4" y="130.5">SWCLK</text>
<text x="143.5" y="168.6">SWCLK</text>
<text x="143.5" y="173.6">SWDIO</text>
</g>
<text font-size="1.8" fill="#0000c2" x="236.3" y="162.4">EXTERNAL POWER INPUT</text>
<g font-size="1.4" fill="#840000">
<text x="102.3" y="29">1</text>
<text x="132.7" y="29">3</text>
<text x="132.7" y="34">2</text>
<text x="136.1" y="156">S3</text>
<text x="136.1" y="153.4">S4</text>
<text x="136.1" y="161">S1</text>
<text x="136.1" y="158.5">S2</text>
<text x="136.5" y="166.1">5</text>
<text x="136.5" y="173.7">2</text>
<text x="136.5" y="171.2">3</text>
<text x="136.5" y="168.7">4</text>
<text x="136.5" y="176.3">1</text>
</g>
<g font-size="1.4" fill="#008484">
<text x="106.4" y="29.9">IN/OUT</text>
<text x="124" y="29.9">OUT/IN</text>
<text x="126.4" y="35">GND</text>
<text x="125.6" y="154.4">SHIELD__3</text>
<text x="125.6" y="159.5">SHIELD__1</text>
<text x="125.6" y="156.9">SHIELD__2</text>
<text x="128.1" y="162">SHIELD</text>
<text x="130.3" y="167.1">GND</text>
<text x="131.1" y="172.2">D+</text>
<text x="131.9" y="169.6">ID</text>
<text x="130.4" y="177.3">VCC</text>
<text x="131.1" y="174.7">D-</text>
</g>
</svg>
